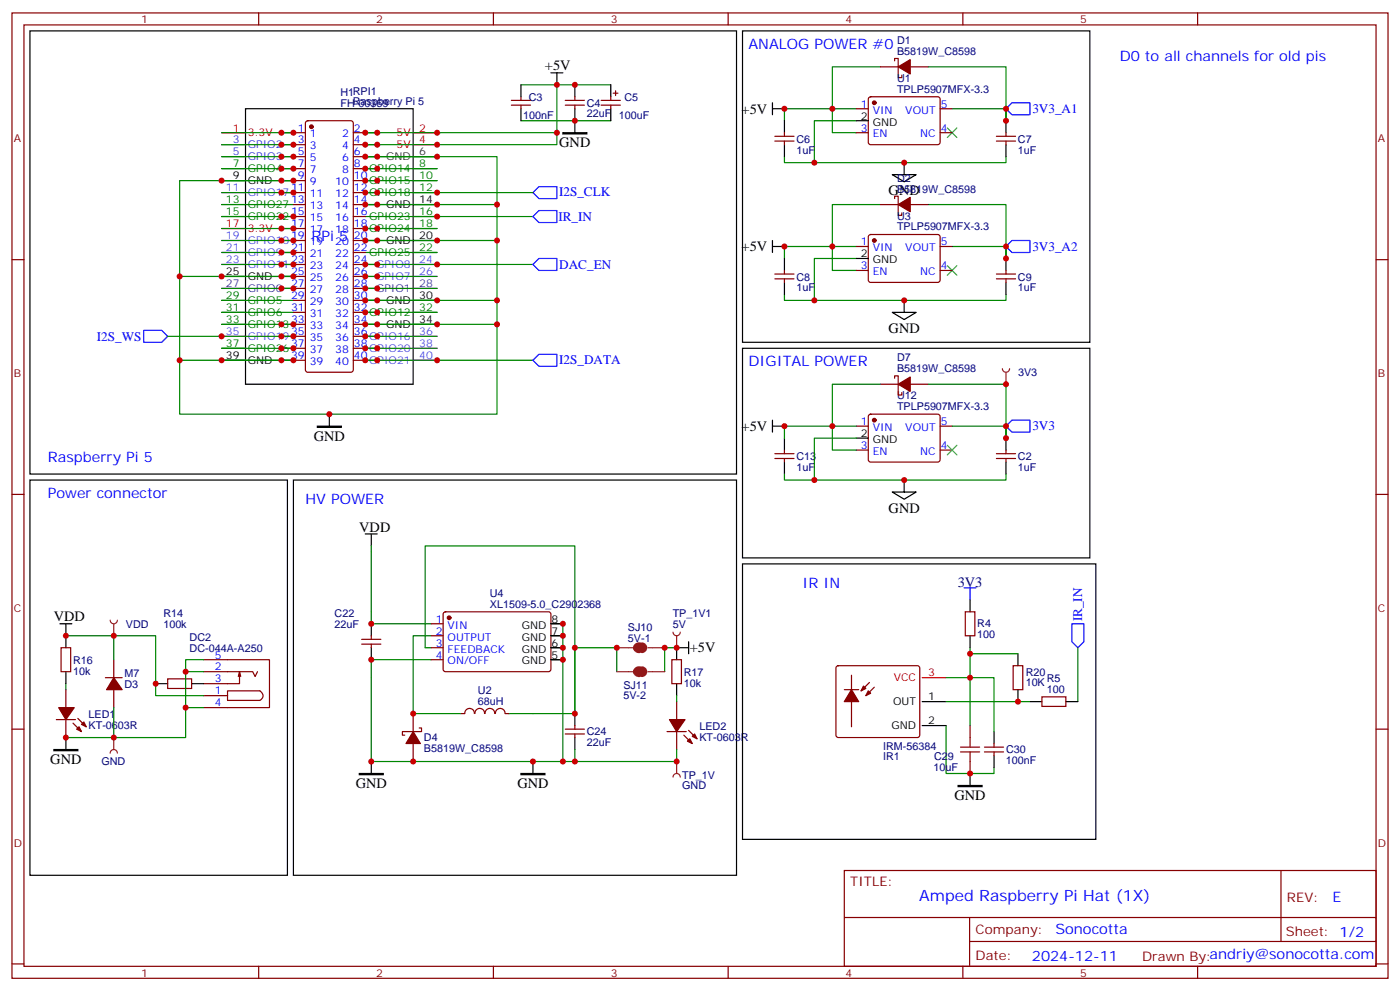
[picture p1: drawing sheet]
<svg xmlns="http://www.w3.org/2000/svg" width="412mm" height="292mm" viewBox="0 0 412 292" stroke-linecap="round" stroke-linejoin="round" font-family="sans-serif">
<g fill="none" stroke="#870000" stroke-width=".35">
<path d="M3.5 3.8h405.4v284.3h-405.4zM7.1 7.3h398.2v277.3h-398.2zM76.2 3.8v3.5M145.3 3.8v3.5M214.5 3.8v3.5M283.6 3.8v3.5M352.8 3.8v3.5M150.6 31h5.7M150.6 29.6h5.7M153.5 28.5v1.1M153.5 31v1M166.5 31h5.7"/>
<path d="M166.5 29.6h5.7M169.3 28.5v1.1M169.3 31v1M177.1 31h5.6M177.1 29.6h5.6M179.9 28.5v1.1M179.9 31v1M180.6 27.4h1.4M181.3 26.7v1.5M3.5 76.5h3.6M405.3 76.5h3.6M3.5 145.6h3.6"/>
<path d="M405.3 145.6h3.6M3.5 214.8h3.6M121.7 210.2v5.3M121.7 219v5.3M123.5 214.4h.7v1.1h-5.7v1h.7M405.3 214.8h3.6M248.7 256.4h156.6v28.2h-156.6zM377.3 256.4v20.9M248.7 270.2h156.5M285.6 277.3h119.6M285.6 270.2v14.2M3.5 283.9h3.6"/>
<path d="M76.2 284.6v3.5M145.3 284.6v3.5M214.5 284.6v3.5M283.6 284.6v3.5M352.8 284.6v3.5M405.3 283.9h3.6"/>
</g>
<g fill="none" stroke="#000" stroke-width=".35">
<path d="M8.8 9.1h208.2v130.5h-208.2zM72.3 32h49.4v81.2h-49.4zM153.5 25v3.5M153.5 32v3.6M162.3 21.4h3.5M164 21.4v3.6M169.3 25v3.5M169.3 32v7.1M179.9 25v3.5M179.9 32v3.6M65.3 53.2h7M121.7 60.3h7.1"/>
<path d="M121.7 70.8h7.1M65.3 81.4h7M121.7 88.5h7.1M121.7 95.5h7.1M65.3 106.1h7M97 122v3.5"/>
</g>
<path d="M157 56.7l1.7-1.7h5.3v3.5h-5.3zM42.3 97.3h5.3l1.8 1.8-1.8 1.7h-5.3z" fill="none" stroke="#00f" stroke-width=".35"/>
<path d="M65.3 39.1h7M121.7 39.1h7.1M121.7 42.6h7.1M65.3 67.3h7" fill="none" stroke="#f00" stroke-width=".35"/>
<path d="M65.3 42.6h7M65.3 46.1h7" fill="none" stroke="#06c" stroke-width=".35"/>
<path d="M121.7 46.1h7.1" fill="none" stroke="#333" stroke-width=".35"/>
<g fill="none" stroke="#060" stroke-width=".35">
<path d="M65.3 49.7h7M121.7 49.7h7.1M121.7 53.2h7.1M121.7 56.7h7.1M65.3 60.3h7M65.3 63.8h7M121.7 63.8h7.1M121.7 67.3h7.1M121.7 74.4h7.1M65.3 88.5h7M65.3 92h7M65.3 95.5h7"/>
<path d="M121.7 92h7.1M65.3 102.6h7"/>
</g>
<path d="M65.3 56.7h7M65.3 70.8h7M65.3 74.4h7M65.3 77.9h7M121.7 77.9h7.1M65.3 99.1h7M121.7 81.4h7.1M121.7 99.1h7.1M121.7 102.6h7.1M121.7 106.1h7.1" fill="none" stroke="#90f" stroke-width=".35"/>
<path d="M65.3 84.9h7M121.7 84.9h7.1" fill="none" stroke="#609" stroke-width=".35"/>
<g fill="none" stroke="#008700" stroke-width=".35">
<path d="M65.3 39.1h21.1M107.6 39.1h56.4M153.5 35.6h26.4M153.5 25h26.4M164 25v17.6h-56.4M65.3 53.2h21.1h-33.5v28.2h33.5h-21.1M65.3 56.7h21.1M65.3 49.7h21.1M65.3 46.1h21.1M65.3 42.6h21.1M107.6 56.7h49.4M128.8 46.1h-21.2h38.8v14.2"/>
<path d="M65.3 67.3h21.1M65.3 63.8h21.1M107.6 67.3h21.2M128.8 70.8h-21.2h38.8v17.7M128.8 60.3h-21.2h38.8v10.5M52.9 81.4v24.7h33.5h-21.1M65.3 95.5h21.1M65.3 84.9h21.1M107.6 81.4h21.2M107.6 99.1h21.2M128.8 95.5h-21.2h38.8v26.5h-93.5v-15.9M128.8 88.5h-21.2h38.8v7"/>
<path d="M65.3 102.6h21.1M107.6 106.1h49.4M107.6 102.6h21.2"/>
</g>
<path d="M165.8 39.1h7.1v.3h-7.1zM93.5 125.5h7v.4h-7z" fill="#000" stroke="#000" stroke-width=".35"/>
<path d="M121.7 215.5l2.1 3.5h-4.2z" fill="#870000" stroke="#870000" stroke-width=".35"/>
<path d="M198.3 186.2a1.06 1.06 0 0 0 1 1.1 1.06 1.06 0 0 0 1.1-1.1M199.3 187.3v3.5" fill="none" stroke="#8c2424" stroke-width=".35"/>
<circle cx="199.3" cy="190.8" r=".18" fill="#8c2424"/>
<path d="M86.4 141.4h130.6v116.4h-130.6zM107.6 157.3h3.5M109.4 157.3v3.5M109.4 183.7v3.6M109.4 190.8v3.5M202.8 190.8h-3.5v3.5M202.8 189v3.5M169.3 210.2v3.5M169.3 217.2v3.6M199.3 201.4v3.5M109.4 224.3v3.5M157 224.3v3.5" fill="none" stroke="#000" stroke-width=".35"/>
<path d="M109.4 160.8v1.8M109.4 183.7h17.6M125.2 190.8h1.8M127 194.3h-17.6v30h59.9v-3.5M127 187.3h-5.3v22.9h14.1M162.3 183.7h3.5v40.6M162.3 187.3h3.5M162.3 190.8h3.5M162.3 194.3h3.5M169.3 190.8v19.4h-19.4" fill="none" stroke="#008700" stroke-width=".35"/>
<path d="M105.8 227.8h7.1v.4h-7.1zM153.5 227.8h7v.4h-7z" fill="#000" stroke="#000" stroke-width=".35"/>
<g fill="none" stroke="#870000" stroke-width=".35">
<path d="M106.5 189.7h5.7M106.5 188.3h5.7M109.4 187.3v1M109.4 189.7v1.1M197.9 194.3h2.8v7.1h-2.8zM166.5 216.2h5.7M166.5 214.8h5.7M169.3 213.7v1.1M169.3 216.2v1M196.5 215.5h5.6M199.3 206.7v5.2M199.3 215.5v5.3"/>
<path d="M201.4 216.5l2.5 2.5M202.8 215.1l2.5 2.5"/>
</g>
<g fill="#870000" stroke="#870000" stroke-width=".35">
<path d="M202.5 218.3l.7-.7 .7 1.4z"/>
<path d="M203.9 216.9l.7-.7 .7 1.4z"/>
<path d="M197.2 211.9h4.6l-2.5 3.6z"/>
</g>
<path d="M198.3 228.9a1.06 1.06 0 0 1 1-1.1 1.06 1.06 0 0 1 1.1 1.1M199.3 224.3v3.5" fill="none" stroke="#8c2424" stroke-width=".35"/>
<circle cx="199.3" cy="224.3" r=".18" fill="#8c2424"/>
<path d="M109.4 162.6v21.1M125.2 190.8v-30h44.1v30h12.4v7M169.3 190.8v19.4M199.3 190.8h-3.5v7M199.3 204.9v1.8M199.3 220.8v3.5h-30" fill="none" stroke="#008700" stroke-width=".35"/>
<path d="M33.5 217.2v3.6M32.5 221.8a1.06 1.06 0 0 1 1-1 1.06 1.06 0 0 1 1.1 1" fill="none" stroke="#8c2424" stroke-width=".35"/>
<circle cx="33.5" cy="217.2" r=".18" fill="#8c2424"/>
<path d="M32.5 182.7a1.06 1.06 0 0 0 1 1 1.06 1.06 0 0 0 1.1-1M33.5 183.7v3.6" fill="none" stroke="#8c2424" stroke-width=".35"/>
<circle cx="33.5" cy="187.3" r=".18" fill="#8c2424"/>
<g fill="none" stroke="#008700" stroke-width=".35">
<path d="M259.3 19.7h-14.1v19.4h7M273.4 19.7h22.9v15.9M252.2 32h-21.1v3.6M252.2 35.6h-12.3v12.3M280.5 32h15.8v3.6M296.3 32v3.6M107.6 49.7h21.2M107.6 53.2h21.2M231.1 46.1v1.8h65.2v-1.8M65.3 70.8h21.1M65.3 74.4h21.1M65.3 77.9h21.1"/>
<path d="M107.6 77.9h49.4M252.2 76.1h-12.3v12.4M252.2 72.6h-21.1v3.5M259.3 60.3h-14.1v19.4h7M273.4 60.3h22.9v15.8M280.5 72.6h15.8v3.5M296.3 72.6v3.5M49.4 99.1h37M107.6 84.9h21.2M107.6 92h21.2M231.1 86.7v1.8h65.2v-1.8M259.3 113.2h-14.1v19.4h7"/>
<path d="M273.4 113.2h22.9v15.8M231.1 139.6v1.8h65.2v-1.8M252.2 129h-12.3v12.4M252.2 125.5h-21.1v3.5M280.5 125.5h15.8v3.5M296.3 125.5v3.5M19.4 187.3h14.1v7M19.4 201.4v1.7M33.5 208.4v8.8h-14.1"/>
</g>
<path d="M15.9 220.8h7v.3h-7z" fill="#000" stroke="#000" stroke-width=".35"/>
<g fill="none" stroke="#000" stroke-width=".35">
<path d="M218.7 9.1h102.3v91.7h-102.3zM227.5 32h3.6M227.5 30.3v3.5M231.1 35.6v3.5M252.2 35.6h3.6M296.3 35.6v3.5M231.1 42.6v3.5M262.8 51.4h7.1l-3.6 2.2zM266.3 47.9v3.5M296.3 42.6v3.5M227.5 70.8v3.6M227.5 72.6h3.6"/>
<path d="M231.1 76.1v3.6M252.2 76.1h3.6M296.3 76.1v3.6M231.1 83.2v3.5M262.8 92h7.1l-3.6 2.1zM266.3 88.5v3.5M296.3 83.2v3.5M218.7 102.6h102.3v61.7h-102.3zM227.5 123.8v3.5M227.5 125.5h3.6M231.1 129v3.6M231.1 136.1v3.5"/>
<path d="M252.2 129h3.6M296.3 129v3.6M296.3 136.1v3.5M8.8 141.4h75.9v116.4h-75.9zM262.8 144.9h7.1l-3.6 2.1zM266.3 141.4v3.5M17.6 183.7h3.6M19.4 183.7v7.1M19.4 197.8v3.6M162.3 183.7h3.5M162.3 194.3h3.5M162.3 190.8h3.5"/>
<path d="M162.3 187.3h3.5M19.4 217.2v3.6"/>
</g>
<g fill="#870000" stroke="#870000" stroke-width=".35">
<path d="M22.6 214.8l.7-.7 .7 1.4z"/>
<path d="M24 213.4l.7-.7 .7 1.4z"/>
<path d="M17.3 208.4h4.6l-2.5 3.5z"/>
<path d="M264.6 19.7l3.5-2.1v4.2z"/>
<path d="M264.6 60.3l3.5-2.2v4.3z"/>
<path d="M33.5 199.6l2.5 3.5h-4.6z"/>
<path d="M264.6 113.2l3.5-2.1v4.2z"/>
<circle cx="132.3" cy="182" r=".53"/>
<circle cx="257.5" cy="30.3" r=".53"/>
<circle cx="257.5" cy="70.8" r=".53"/>
<circle cx="257.5" cy="123.8" r=".53"/>
</g>
<g fill="none" stroke="#870000" stroke-width=".35">
<path d="M259.3 19.7h5.3M263.5 17.9v-.7h1.1v5.7h1v-.7M268.1 19.7h5.3M231.1 39.1v1M252.2 32h3.6M252.2 39.1h3.6M256 28.7l.5-.2 20 .1 .4 .6v13l-.7 .4-20-.1-.4-.6v-12.7zM276.9 32h3.6M276.9 39.1h3.6M296.3 39.1v1M228.2 41.6h5.7M228.2 40.1h5.7"/>
<path d="M231.1 41.6v1M263.5 58.5v-.7h1.1v5.6h1v-.7M293.5 41.6h5.7M293.5 40.1h5.7M296.3 41.6v1M231.1 79.7v1M252.2 72.6h3.6M252.2 79.7h3.6M256 69.3l.5-.2h20l.4 .7v13l-.7 .4-20-.1-.4-.6v-12.7zM259.3 60.3h5.3M268.1 60.3h5.3M276.9 72.6h3.6"/>
<path d="M276.9 79.7h3.6M296.3 79.7v1M228.2 82.1h5.7M228.2 80.7h5.7M231.1 82.1v1.1M293.5 82.1h5.7M293.5 80.7h5.7M296.3 82.1v1.1M259.3 113.2h5.3M263.5 111.4v-.7h1.1v5.6h1v-.7M268.1 113.2h5.3M228.2 135h5.7"/>
<path d="M228.2 133.6h5.7M231.1 132.6v1M231.1 135v1.1M252.2 125.5h3.6M252.2 132.6h3.6M256 122.2l.5-.2h20l.4 .7v13l-.7 .4-20-.1-.4-.6v-12.7zM276.9 125.5h3.6M276.9 132.6h3.6M293.5 135h5.7M293.5 133.6h5.7M296.3 132.6v1M296.3 135v1.1"/>
<path d="M18 190.8h2.8v7h-2.8zM31 199.6h5M33.5 194.3v5.3M127 183.7h3.5M127 187.3h3.5M127 190.8h3.5M127 194.3h3.5M130.8 180.4l.4-.2 30.6 .1 .5 .6-.1 16.5-.6 .4h-30.6l-.5-.7v-16.2zM16.6 211.9h5.6M19.4 203.1v5.3M19.4 211.9v5.3M21.5 213l2.5 2.5"/>
<path d="M22.9 211.6l2.5 2.5M33.5 203.1v5.3"/>
</g>
<path d="M279 37.7l2.9 2.8M281.9 37.7l-2.9 2.8M279 78.2l2.9 2.9M281.9 78.2l-2.9 2.9M279 131.2l2.9 2.8M281.9 131.2l-2.9 2.8" fill="none" stroke="#3c3" stroke-width=".35"/>
<path d="M298.1 30.3h5.3v3.5h-5.3l-1.8-1.8zM296.3 72.6l1.8-1.8h5.3v3.6h-5.3zM157 106.1l1.7-1.7h5.3v3.5h-5.3zM296.3 125.5l1.8-1.7h5.3v3.5h-5.3z" fill="none" stroke="#00f" stroke-width=".35"/>
<path d="M295.3 108.6a1.06 1.06 0 0 0 1 1 1.06 1.06 0 0 0 1.1-1M296.3 109.6v3.6" fill="none" stroke="#8c2424" stroke-width=".35"/>
<circle cx="296.3" cy="113.2" r=".18" fill="#8c2424"/>
<g fill="none" stroke="#008700" stroke-width=".35">
<path d="M82.9 39.1h3.5M107.6 39.1h3.5M82.9 56.7h3.5M82.9 53.2h3.5M82.9 49.7h3.5M82.9 46.1h3.5M82.9 42.6h3.5M107.6 56.7h3.5M107.6 53.2h3.5M107.6 49.7h3.5M107.6 46.1h3.5M107.6 42.6h3.5"/>
<path d="M65.3 60.3h21.1M82.9 77.9h3.5M82.9 74.4h3.5M82.9 70.8h3.5M82.9 67.3h3.5M82.9 63.8h3.5M107.6 74.4h21.2M107.6 77.9h3.5M107.6 70.8h3.5M107.6 67.3h3.5M107.6 63.8h49.4M107.6 60.3h3.5"/>
<path d="M65.3 92h21.1M65.3 88.5h21.1M82.9 99.1h3.5M82.9 95.5h3.5M82.9 84.9h3.5M82.9 81.4h3.5M107.6 99.1h3.5M107.6 95.5h3.5M107.6 84.9h3.5M107.6 81.4h3.5M107.6 88.5h3.5M107.6 92h3.5"/>
<path d="M82.9 106.1h3.5M82.9 102.6h3.5M107.6 106.1h3.5M107.6 102.6h3.5M278.7 213.7v14.1h14.1v-1.7"/>
</g>
<path d="M188.4 190.1a.76 .76 0 0 0-1.1 .7 .76 .76 0 0 0 1.1 .7M188.4 197.1a.76 .76 0 0 0-1.1 .7 .76 .76 0 0 0 1.1 .7M189.1 190.1a.71 .71 0 0 1 .7 .7 .71 .71 0 0 1-.7 .7M189.1 197.1a.71 .71 0 0 1 .7 .7 .71 .71 0 0 1-.7 .7" fill="none" stroke="#8c2424" stroke-width="1.8"/>
<path d="M181.7 190.8h4.9M181.7 197.8h4.9M187.3 190.8h2.5M187.3 197.8h2.5M190.9 190.8h4.9M190.9 197.8h4.9" fill="none" stroke="#8c2424" stroke-width=".35"/>
<g fill="none" stroke="#870000" stroke-width=".35">
<path d="M86.4 39.1h3.6M90.2 35.8l.5-.2h12.7l.5 .2 .2 .5v72.6l-.3 .5-.4 .2h-12.7l-.5-.2-.2-.5v-72.6zM104.1 39.1h3.5M86.4 42.6h3.6M86.4 46.1h3.6M86.4 49.7h3.6M86.4 53.2h3.6M86.4 56.7h3.6M104.1 42.6h3.5M104.1 46.1h3.5M104.1 49.7h3.5M104.1 53.2h3.5"/>
<path d="M104.1 56.7h3.5M86.4 60.3h3.6M86.4 63.8h3.6M86.4 67.3h3.6M86.4 77.9h3.6M86.4 70.8h3.6M86.4 74.4h3.6M104.1 60.3h3.5M104.1 63.8h3.5M104.1 67.3h3.5M104.1 77.9h3.5M104.1 70.8h3.5"/>
<path d="M104.1 74.4h3.5M86.4 99.1h3.6M86.4 95.5h3.6M86.4 92h3.6M86.4 88.5h3.6M86.4 84.9h3.6M86.4 81.4h3.6M104.1 99.1h3.5M104.1 95.5h3.5M104.1 92h3.5M104.1 88.5h3.5M104.1 84.9h3.5"/>
<path d="M104.1 81.4h3.5M86.4 106.1h3.6M86.4 102.6h3.6M104.1 106.1h3.5M104.1 102.6h3.5M139.7 210.2a1.41 1.41 0 0 0-1.4-1.5 1.41 1.41 0 0 0-1.4 1.5h-1.1M139.9 210.2a1.41 1.41 0 0 1 1.4-1.5 1.41 1.41 0 0 1 1.4 1.5M142.9 210.2a1.41 1.41 0 0 1 1.4-1.5 1.41 1.41 0 0 1 1.4 1.5M145.9 210.2a1.41 1.41 0 0 1 1.5-1.5 1.41 1.41 0 0 1 1.4 1.5M148.9 210.2h1"/>
</g>
<circle cx="91.7" cy="37.3" r=".53" fill="#870000" stroke="#870000" stroke-width=".35"/>
<path d="M246.5 196.3l.4-.2h23.3l.5 .2 .2 .5v19.7l-.2 .5-.5 .2h-23.3l-.5-.2-.2-.5v-19.7z" fill="#fff" stroke="#870000" stroke-width=".35"/>
<g fill="none" stroke="#000" stroke-width=".35">
<path d="M218.7 166.1h104.1v81.1h-104.1zM285.8 176.7v3.5M285.8 187.3v3.5M299.9 192.5v3.6M45.9 201.4h3.5M56.4 201.4h3.6M271.6 206.7h7.1M271.6 213.7h7.1M292.8 215.5v3.5M299.9 203.1v3.6M303.4 206.7h3.5M314 206.7h3.5"/>
<path d="M285.8 227.8v3.6M292.8 222.5v3.6"/>
</g>
<path d="M271.6 199.6h7.1" fill="none" stroke="#f00" stroke-width=".35"/>
<g fill="#870000" stroke="#870000" stroke-width=".35">
<path d="M250.8 203.1l2.1 3.6h-4.2z"/>
<path d="M255.8 203.5l.7 .7-1.4 .7z"/>
<path d="M254.4 202.1l.7 .7-1.5 .7z"/>
</g>
<g fill="none" stroke="#870000" stroke-width=".35">
<path d="M49.4 200h7v2.8h-7zM60 194.3h19.4v14.1h-19.4M60 197.8h14.4l.7 1.4 .7-1.4M70.6 197.8v3.6h-10.6M70.6 197.8l-.4 1.4M70.6 197.8l.3 1.4M250.8 198.9v15.2M284.3 180.2h2.9v7.1h-2.9zM298.4 196.1h2.9v7h-2.9zM60 204.9h7M67 203.5l9.7 .1a1.6 1.6 0 0 1 .5 2.1l-.6 .6h-9.6zM248.7 203.1h4.2"/>
<path d="M256.1 201l-2.5 2.5M257.5 202.4l-2.4 2.5M285.8 213.7v3.5M292.8 219v1.1M306.9 205.2h7.1v2.9h-7.1zM285.8 224.3v3.5M290 220.1h5.6M290 221.5h5.6M292.8 221.5v1"/>
</g>
<path d="M282.2 231.4h7.1v.3h-7.1z" fill="#000" stroke="#000" stroke-width=".35"/>
<path d="M33.5 187.3h12.4v17.6h14.1M54.7 197.8h5.3M60 194.3h-5.3v14.1M278.7 199.6h14.1v15.9M285.8 190.8v22.9M285.8 192.5h14.1M317.5 190.8v15.9M60 208.4h-5.3v8.8h-21.2M278.7 206.7h24.7" fill="none" stroke="#008700" stroke-width=".35"/>
<path d="M285.8 217.2v2.9M282.9 221.5h5.7M282.9 220.1h5.7M285.8 221.5v2.8" fill="none" stroke="#a10000" stroke-width=".35"/>
<path d="M157 63.8l1.7-1.8h5.3v3.5h-5.3zM158.7 76.1h5.3v3.6h-5.3l-1.7-1.8zM284 173.1h3.5M285.8 173.1v3.6M315.7 183.7h3.6v5.3l-1.8 1.8-1.8-1.8z" fill="none" stroke="#00f" stroke-width=".35"/>
<g fill="#c00">
<circle cx="169.3" cy="25" r=".88"/>
<circle cx="169.3" cy="35.6" r=".88"/>
<circle cx="164" cy="25" r=".88"/>
<circle cx="164" cy="39.1" r=".88"/>
<circle cx="128.8" cy="39.1" r=".88"/>
<circle cx="128.8" cy="42.6" r=".88"/>
<circle cx="111.1" cy="95.5" r=".88"/>
<circle cx="52.9" cy="106.1" r=".88"/>
<circle cx="128.8" cy="95.5" r=".88"/>
<circle cx="146.4" cy="95.5" r=".88"/>
<circle cx="97" cy="122" r=".88"/>
<circle cx="111.1" cy="88.5" r=".88"/>
<circle cx="128.8" cy="88.5" r=".88"/>
<circle cx="146.4" cy="88.5" r=".88"/>
<circle cx="111.1" cy="70.8" r=".88"/>
<circle cx="128.8" cy="70.8" r=".88"/>
<circle cx="146.4" cy="70.8" r=".88"/>
<circle cx="111.1" cy="60.3" r=".88"/>
<circle cx="128.8" cy="60.3" r=".88"/>
<circle cx="146.4" cy="60.3" r=".88"/>
<circle cx="111.1" cy="46.1" r=".88"/>
<circle cx="128.8" cy="46.1" r=".88"/>
<circle cx="82.9" cy="53.2" r=".88"/>
<circle cx="82.9" cy="81.4" r=".88"/>
<circle cx="65.3" cy="81.4" r=".88"/>
<circle cx="65.3" cy="53.2" r=".88"/>
<circle cx="52.9" cy="81.4" r=".88"/>
<circle cx="82.9" cy="106.1" r=".88"/>
<circle cx="65.3" cy="106.1" r=".88"/>
<circle cx="128.8" cy="106.1" r=".88"/>
<circle cx="128.8" cy="56.7" r=".88"/>
<circle cx="121.7" cy="224.3" r=".88"/>
<circle cx="121.7" cy="210.2" r=".88"/>
<circle cx="199.3" cy="224.3" r=".88"/>
<circle cx="199.3" cy="190.8" r=".88"/>
<circle cx="169.3" cy="210.2" r=".88"/>
<circle cx="157" cy="224.3" r=".88"/>
<circle cx="109.4" cy="224.3" r=".88"/>
<circle cx="165.8" cy="224.3" r=".88"/>
<circle cx="165.8" cy="187.3" r=".88"/>
<circle cx="165.8" cy="190.8" r=".88"/>
<circle cx="165.8" cy="194.3" r=".88"/>
<circle cx="109.4" cy="183.7" r=".88"/>
<circle cx="109.4" cy="194.3" r=".88"/>
<circle cx="169.3" cy="224.3" r=".88"/>
<circle cx="169.3" cy="190.8" r=".88"/>
<circle cx="19.4" cy="187.3" r=".88"/>
<circle cx="19.4" cy="217.2" r=".88"/>
<circle cx="165.8" cy="183.7" r=".88"/>
<circle cx="111.1" cy="81.4" r=".88"/>
<circle cx="245.2" cy="32" r=".88"/>
<circle cx="296.3" cy="32" r=".88"/>
<circle cx="296.3" cy="72.6" r=".88"/>
<circle cx="245.2" cy="72.6" r=".88"/>
<circle cx="266.3" cy="47.9" r=".88"/>
<circle cx="239.9" cy="47.9" r=".88"/>
<circle cx="266.3" cy="88.5" r=".88"/>
<circle cx="239.9" cy="88.5" r=".88"/>
<circle cx="296.3" cy="35.6" r=".88"/>
<circle cx="296.3" cy="76.1" r=".88"/>
<circle cx="231.1" cy="72.6" r=".88"/>
<circle cx="231.1" cy="32" r=".88"/>
<circle cx="33.5" cy="187.3" r=".88"/>
<circle cx="65.3" cy="99.1" r=".88"/>
<circle cx="33.5" cy="217.2" r=".88"/>
<circle cx="231.1" cy="125.5" r=".88"/>
<circle cx="296.3" cy="129" r=".88"/>
<circle cx="239.9" cy="141.4" r=".88"/>
<circle cx="266.3" cy="141.4" r=".88"/>
<circle cx="296.3" cy="125.5" r=".88"/>
<circle cx="245.2" cy="125.5" r=".88"/>
<circle cx="296.3" cy="113.2" r=".88"/>
<circle cx="82.9" cy="102.6" r=".88"/>
<circle cx="82.9" cy="99.1" r=".88"/>
<circle cx="82.9" cy="95.5" r=".88"/>
<circle cx="82.9" cy="84.9" r=".88"/>
<circle cx="82.9" cy="77.9" r=".88"/>
<circle cx="82.9" cy="74.4" r=".88"/>
<circle cx="82.9" cy="70.8" r=".88"/>
<circle cx="82.9" cy="67.3" r=".88"/>
<circle cx="82.9" cy="63.8" r=".88"/>
<circle cx="82.9" cy="56.7" r=".88"/>
<circle cx="82.9" cy="49.7" r=".88"/>
<circle cx="82.9" cy="46.1" r=".88"/>
<circle cx="82.9" cy="42.6" r=".88"/>
<circle cx="82.9" cy="39.1" r=".88"/>
<circle cx="111.1" cy="39.1" r=".88"/>
<circle cx="111.1" cy="42.6" r=".88"/>
<circle cx="111.1" cy="49.7" r=".88"/>
<circle cx="111.1" cy="53.2" r=".88"/>
<circle cx="111.1" cy="56.7" r=".88"/>
<circle cx="111.1" cy="67.3" r=".88"/>
<circle cx="111.1" cy="84.9" r=".88"/>
<circle cx="111.1" cy="92" r=".88"/>
<circle cx="111.1" cy="99.1" r=".88"/>
<circle cx="111.1" cy="102.6" r=".88"/>
<circle cx="111.1" cy="106.1" r=".88"/>
<circle cx="86.4" cy="106.1" r=".88"/>
<circle cx="86.4" cy="102.6" r=".88"/>
<circle cx="86.4" cy="99.1" r=".88"/>
<circle cx="86.4" cy="95.5" r=".88"/>
<circle cx="86.4" cy="84.9" r=".88"/>
<circle cx="86.4" cy="81.4" r=".88"/>
<circle cx="86.4" cy="53.2" r=".88"/>
<circle cx="86.4" cy="77.9" r=".88"/>
<circle cx="86.4" cy="74.4" r=".88"/>
<circle cx="86.4" cy="70.8" r=".88"/>
<circle cx="86.4" cy="67.3" r=".88"/>
<circle cx="86.4" cy="63.8" r=".88"/>
<circle cx="86.4" cy="56.7" r=".88"/>
<circle cx="86.4" cy="49.7" r=".88"/>
<circle cx="86.4" cy="46.1" r=".88"/>
<circle cx="86.4" cy="42.6" r=".88"/>
<circle cx="86.4" cy="39.1" r=".88"/>
<circle cx="107.6" cy="39.1" r=".88"/>
<circle cx="107.6" cy="42.6" r=".88"/>
<circle cx="107.6" cy="46.1" r=".88"/>
<circle cx="107.6" cy="49.7" r=".88"/>
<circle cx="107.6" cy="53.2" r=".88"/>
<circle cx="107.6" cy="56.7" r=".88"/>
<circle cx="107.6" cy="60.3" r=".88"/>
<circle cx="107.6" cy="67.3" r=".88"/>
<circle cx="107.6" cy="70.8" r=".88"/>
<circle cx="107.6" cy="77.9" r=".88"/>
<circle cx="107.6" cy="81.4" r=".88"/>
<circle cx="107.6" cy="84.9" r=".88"/>
<circle cx="107.6" cy="88.5" r=".88"/>
<circle cx="107.6" cy="92" r=".88"/>
<circle cx="107.6" cy="95.5" r=".88"/>
<circle cx="107.6" cy="99.1" r=".88"/>
<circle cx="107.6" cy="102.6" r=".88"/>
<circle cx="107.6" cy="106.1" r=".88"/>
<circle cx="181.7" cy="190.8" r=".88"/>
<circle cx="195.8" cy="190.8" r=".88"/>
<circle cx="285.8" cy="227.8" r=".88"/>
<circle cx="285.8" cy="199.6" r=".88"/>
<circle cx="299.9" cy="206.7" r=".88"/>
<circle cx="285.8" cy="192.5" r=".88"/>
<circle cx="128.8" cy="63.8" r=".88"/>
<circle cx="45.9" cy="201.4" r=".88"/>
<circle cx="54.7" cy="208.4" r=".88"/>
<circle cx="54.7" cy="197.8" r=".88"/>
<circle cx="111.1" cy="77.9" r=".88"/>
<circle cx="128.8" cy="77.9" r=".88"/>
</g>
<text font-size="4.6" fill="#00f" x="270.8" y="265.4">Amped Raspberry Pi Hat (1X)</text>
<g font-size="4.2" fill="#00f">
<text x="220.5" y="14.4">ANALOG POWER #0</text>
<text x="329.8" y="17.9">D0 to all channels for old pis</text>
<text x="91.7" y="70.8">RPi 5</text>
<text x="220.5" y="107.9">DIGITAL POWER</text>
<text x="14.1" y="136.1">Raspberry Pi 5</text>
<text x="14.1" y="146.7">Power connector</text>
<text x="90" y="148.4">HV POWER</text>
<text x="236.4" y="173.1">IR IN</text>
<text x="392.5" y="265.7">E</text>
<text x="310.9" y="275.2">Sonocotta</text>
<text x="304" y="283">2024-12-11</text>
</g>
<g font-size="4.2">
<text x="160.5" y="20.7">+5V</text>
<text x="218.5" y="33.5">+5V</text>
<text x="164.7" y="43.4">GND</text>
<text x="261.8" y="57.5">GND</text>
<text x="218.5" y="74">+5V</text>
<text x="261.8" y="98.1">GND</text>
<text x="92.4" y="129.8">GND</text>
<text x="218.5" y="127">+5V</text>
<text x="261.8" y="151">GND</text>
<text x="105.8" y="156.6">VDD</text>
<text x="15.9" y="183">VDD</text>
<text x="203.2" y="192.2">+5V</text>
<text x="14.8" y="225">GND</text>
<text x="104.8" y="232.1">GND</text>
<text x="152.4" y="232.1">GND</text>
<text x="281.2" y="235.6">GND</text>
</g>
<text font-size="4.2" fill="#000080" x="282.1" y="172.8">3V3</text>
<g font-size="3.9" fill="#00f">
<text x="304.1" y="33.3">3V3_A1</text>
<text x="164.7" y="57.8">I2S_CLK</text>
<text x="164.5" y="65">IR_IN</text>
<text x="304.1" y="73.9">3V3_A2</text>
<text x="164.7" y="79.1">DAC_EN</text>
<text x="28.6" y="100.5">I2S_WS</text>
<text x="164.7" y="107.3">I2S_DATA</text>
<text x="304.1" y="126.5">3V3</text>
<text x="318.8" y="183" transform="rotate(-90 318.8 183)">IR_IN</text>
</g>
<g font-size="3.9" fill="#800">
<text x="250.5" y="261">TITLE:</text>
<text x="379.1" y="265.7">REV:</text>
<text x="287.4" y="275.2">Company:</text>
<text x="378.7" y="275.8">Sheet: 1/2</text>
<text x="287.4" y="282.9">Date:</text>
<text x="336.4" y="282.9">Drawn By:andriy@sonocotta.com</text>
</g>
<g font-size="3.2" fill="#800">
<text x="41.6" y="6.8">1</text>
<text x="110.8" y="6.8">2</text>
<text x="179.9" y="6.8">3</text>
<text x="249.1" y="6.8">4</text>
<text x="318.2" y="6.8">5</text>
<text x="4.1" y="41.9">A</text>
<text x="405.9" y="41.9">A</text>
<text x="4.1" y="111.1">B</text>
<text x="405.9" y="111.1">B</text>
<text x="4.1" y="180.2">C</text>
<text x="405.9" y="180.2">C</text>
<text x="4.1" y="249.3">D</text>
<text x="405.9" y="249.3">D</text>
<text x="41.6" y="287.6">1</text>
<text x="110.8" y="287.6">2</text>
<text x="179.9" y="287.6">3</text>
<text x="249.1" y="287.6">4</text>
<text x="318.2" y="287.6">5</text>
</g>
<g font-size="3.2" fill="#000080">
<text x="264.2" y="16.2">B5819W_C8598</text>
<text x="264.2" y="13">D1</text>
<text x="100.3" y="28.3">H1RPI1</text>
<text x="155.7" y="29.7">C3</text>
<text x="184" y="29.7">C5</text>
<text x="264.2" y="27.3">TPLP5907MFX-3.3</text>
<text x="264.2" y="24.1">U1</text>
<text x="100.3" y="31.4">FH-00369</text>
<text x="103.9" y="30.9">Raspberry Pi 5</text>
<text x="154.1" y="34.9">100nF</text>
<text x="172.9" y="34.6">22uF</text>
<text x="172.9" y="31.4">C4</text>
<text x="182.3" y="34.9">100uF</text>
<text x="234.6" y="45.3">1uF</text>
<text x="234.6" y="42.1">C6</text>
<text x="299.9" y="45.3">1uF</text>
<text x="299.9" y="42.1">C7</text>
<text x="264.2" y="53.6">D2</text>
<text x="264.2" y="56.7">B5819W_C8598</text>
<text x="264.2" y="64.7">U3</text>
<text x="264.2" y="67.8">TPLP5907MFX-3.3</text>
<text x="234.6" y="82.7">C8</text>
<text x="299.9" y="82.7">C9</text>
<text x="234.6" y="85.8">1uF</text>
<text x="299.9" y="85.8">1uF</text>
<text x="264.2" y="106.5">D7</text>
<text x="264.2" y="109.6">B5819W_C8598</text>
<text x="299.9" y="110.8">3V3</text>
<text x="264.2" y="117.6">U12</text>
<text x="264.2" y="120.8">TPLP5907MFX-3.3</text>
<text x="234.6" y="135.6">C13</text>
<text x="299.9" y="135.6">C2</text>
<text x="234.6" y="138.7">1uF</text>
<text x="299.9" y="138.7">1uF</text>
<text x="144.3" y="179.1">XL1509-5.0_C2902368</text>
<text x="144.3" y="176">U4</text>
<text x="37.1" y="184.9">VDD</text>
<text x="48.1" y="184.9">100k</text>
<text x="48.1" y="181.7">R14</text>
<text x="98.6" y="184.9">22uF</text>
<text x="98.6" y="181.7">C22</text>
<text x="185" y="185.9">SJ10</text>
<text x="198.2" y="184.8">5V</text>
<text x="198.2" y="181.6">TP_1V1</text>
<text x="287.9" y="184.8">R4</text>
<text x="55.9" y="191.9">DC-044A-A250</text>
<text x="55.9" y="188.8">DC2</text>
<text x="185" y="189">5V-1</text>
<text x="287.9" y="188">100</text>
<text x="21.5" y="195.4">R16</text>
<text x="21.5" y="198.7">10k</text>
<text x="36.7" y="199.5">M7</text>
<text x="36.7" y="202.7">D3</text>
<text x="183.6" y="202.9">SJ11</text>
<text x="201.4" y="202.3">10k</text>
<text x="201.4" y="199">R17</text>
<text x="302.1" y="202.2">10K</text>
<text x="302.1" y="199">R20</text>
<text x="308.3" y="201">R5</text>
<text x="140.8" y="207.6">68uH</text>
<text x="140.8" y="204.4">U2</text>
<text x="183.6" y="206">5V-2</text>
<text x="308.3" y="204.2">100</text>
<text x="26.1" y="214.6">KT-0603R</text>
<text x="26.1" y="211.4">LED1</text>
<text x="206" y="214.9">LED2</text>
<text x="124.9" y="221.5">B5819W_C8598</text>
<text x="124.9" y="218.4">D4</text>
<text x="172.9" y="219.8">22uF</text>
<text x="172.9" y="216.6">C24</text>
<text x="206" y="218.2">KT-0603R</text>
<text x="260.2" y="220.8">IRM-56384</text>
<text x="296.3" y="221.9">C30</text>
<text x="29.9" y="225.4">GND</text>
<text x="260.2" y="224">IR1</text>
<text x="274.9" y="227.2">10uF</text>
<text x="275.1" y="224">C29</text>
<text x="296.3" y="225.1">100nF</text>
<text x="201" y="232.5">GND</text>
<text x="201" y="229.3">TP_1V</text>
</g>
<g font-size="3.2" fill="#00f">
<text x="253.6" y="31.7">1</text>
<text x="257.1" y="33.4">VIN</text>
<text x="266.7" y="33.4">VOUT</text>
<text x="277.1" y="31.7">5</text>
<text x="87.8" y="38.7">1</text>
<text x="91.3" y="40.5">1</text>
<text x="100.7" y="40.5">2</text>
<text x="104.2" y="38.7">2</text>
<text x="253.6" y="38.7">3</text>
<text x="257.1" y="40.5">EN</text>
<text x="271" y="40.5">NC</text>
<text x="277.1" y="38.7">4</text>
<text x="87.8" y="42.3">3</text>
<text x="87.8" y="45.8">5</text>
<text x="91.3" y="44">3</text>
<text x="91.3" y="47.6">5</text>
<text x="100.7" y="47.6">6</text>
<text x="100.7" y="44">4</text>
<text x="104.2" y="45.8">6</text>
<text x="104.2" y="42.3">4</text>
<text x="87.8" y="49.3">7</text>
<text x="87.8" y="52.8">9</text>
<text x="91.3" y="51.1">7</text>
<text x="100.7" y="51.1">8</text>
<text x="104.2" y="52.8">10</text>
<text x="104.2" y="49.3">8</text>
<text x="85.7" y="56.4">11</text>
<text x="85.7" y="59.9">13</text>
<text x="91.3" y="54.6">9</text>
<text x="91.3" y="58.1">11</text>
<text x="98.7" y="58.1">12</text>
<text x="98.7" y="54.6">10</text>
<text x="104.2" y="59.9">14</text>
<text x="104.2" y="56.4">12</text>
<text x="85.7" y="63.4">15</text>
<text x="91.3" y="61.7">13</text>
<text x="91.3" y="65.2">15</text>
<text x="98.7" y="65.2">16</text>
<text x="98.7" y="61.7">14</text>
<text x="104.2" y="63.4">16</text>
<text x="85.7" y="67">17</text>
<text x="85.7" y="70.5">19</text>
<text x="91.3" y="68.7">17</text>
<text x="98.7" y="68.7">18</text>
<text x="104.2" y="70.5">20</text>
<text x="104.2" y="67">18</text>
<text x="85.7" y="74">21</text>
<text x="85.7" y="77.5">23</text>
<text x="91.3" y="72.2">19</text>
<text x="91.3" y="75.8">21</text>
<text x="98.7" y="75.8">22</text>
<text x="98.7" y="72.2">20</text>
<text x="104.2" y="77.5">24</text>
<text x="104.2" y="74">22</text>
<text x="253.6" y="72.2">1</text>
<text x="257.1" y="74">VIN</text>
<text x="266.7" y="74">VOUT</text>
<text x="277.1" y="72.2">5</text>
<text x="85.7" y="81.1">25</text>
<text x="91.3" y="79.3">23</text>
<text x="91.3" y="82.8">25</text>
<text x="98.7" y="82.8">26</text>
<text x="98.7" y="79.3">24</text>
<text x="104.2" y="81.1">26</text>
<text x="253.6" y="79.3">3</text>
<text x="257.1" y="81.1">EN</text>
<text x="271" y="81.1">NC</text>
<text x="277.1" y="79.3">4</text>
<text x="85.7" y="84.6">27</text>
<text x="85.7" y="88.1">29</text>
<text x="91.3" y="86.4">27</text>
<text x="91.3" y="89.9">29</text>
<text x="98.7" y="89.9">30</text>
<text x="98.7" y="86.4">28</text>
<text x="104.2" y="88.1">30</text>
<text x="104.2" y="84.6">28</text>
<text x="85.7" y="91.7">31</text>
<text x="85.7" y="95.2">33</text>
<text x="91.3" y="93.4">31</text>
<text x="98.7" y="93.4">32</text>
<text x="104.2" y="95.2">34</text>
<text x="104.2" y="91.7">32</text>
<text x="85.7" y="98.7">35</text>
<text x="91.3" y="96.9">33</text>
<text x="91.3" y="100.5">35</text>
<text x="98.7" y="100.5">36</text>
<text x="98.7" y="96.9">34</text>
<text x="104.2" y="98.7">36</text>
<text x="85.7" y="102.2">37</text>
<text x="85.7" y="105.8">39</text>
<text x="91.3" y="104">37</text>
<text x="91.3" y="107.5">39</text>
<text x="98.7" y="107.5">40</text>
<text x="98.7" y="104">38</text>
<text x="104.2" y="105.8">40</text>
<text x="104.2" y="102.2">38</text>
<text x="253.6" y="125.2">1</text>
<text x="277.1" y="125.2">5</text>
<text x="257.1" y="126.9">VIN</text>
<text x="266.7" y="126.9">VOUT</text>
<text x="253.6" y="132.2">3</text>
<text x="257.1" y="134">EN</text>
<text x="271" y="134">NC</text>
<text x="277.1" y="132.2">4</text>
<text x="128.3" y="183.4">1</text>
<text x="131.8" y="185.1">VIN</text>
<text x="128.3" y="186.9">2</text>
<text x="128.3" y="190.4">3</text>
<text x="131.8" y="188.7">OUTPUT</text>
<text x="63.2" y="194">5</text>
<text x="63.2" y="197.5">2</text>
<text x="128.3" y="194">4</text>
<text x="131.8" y="192.2">FEEDBACK</text>
<text x="131.8" y="195.7">ON/OFF</text>
<text x="63.2" y="201">3</text>
<text x="63.2" y="208.1">4</text>
<text x="63.2" y="204.5">1</text>
</g>
<g font-size="3.2">
<text x="253.6" y="35.2">2</text>
<text x="257.1" y="37">GND</text>
<text x="68.5" y="52.8">9</text>
<text x="73" y="54.3">GND</text>
<text x="123.5" y="59.9">14</text>
<text x="113.7" y="61.3">GND</text>
<text x="113.7" y="71.9">GND</text>
<text x="123.5" y="70.5">20</text>
<text x="253.6" y="75.8">2</text>
<text x="257.1" y="77.5">GND</text>
<text x="66.5" y="81.1">25</text>
<text x="73" y="82.5">GND</text>
<text x="113.7" y="89.5">GND</text>
<text x="123.5" y="88.1">30</text>
<text x="123.5" y="95.2">34</text>
<text x="113.7" y="96.6">GND</text>
<text x="66.5" y="105.8">39</text>
<text x="73" y="107.2">GND</text>
<text x="253.6" y="128.7">2</text>
<text x="257.1" y="130.5">GND</text>
<text x="153.7" y="185.1">GND</text>
<text x="162.5" y="183.4">8</text>
<text x="153.7" y="188.7">GND</text>
<text x="162.5" y="190.4">6</text>
<text x="162.5" y="186.9">7</text>
<text x="153.7" y="195.7">GND</text>
<text x="153.7" y="192.2">GND</text>
<text x="162.5" y="194">5</text>
<text x="263.1" y="207.7">OUT</text>
<text x="273.4" y="206.3">1</text>
<text x="262.6" y="214.8">GND</text>
<text x="273.4" y="213.4">2</text>
</g>
<g font-size="3.2" fill="#f00">
<text x="68.5" y="38.7">1</text>
<text x="73" y="40.1">3.3V</text>
<text x="116.8" y="40.1">5V</text>
<text x="123.5" y="38.7">2</text>
<text x="116.8" y="43.7">5V</text>
<text x="123.5" y="42.3">4</text>
<text x="66.5" y="67">17</text>
<text x="73" y="68.4">3.3V</text>
<text x="263.3" y="200.7">VCC</text>
<text x="273.4" y="199.2">3</text>
</g>
<g font-size="3.2" fill="#06c">
<text x="68.5" y="42.3">3</text>
<text x="68.5" y="45.8">5</text>
<text x="73" y="43.7">GPIO2</text>
<text x="73" y="47.2">GPIO3</text>
</g>
<g font-size="3.2" fill="#333">
<text x="113.7" y="47.2">GND</text>
<text x="123.5" y="45.8">6</text>
</g>
<g font-size="3.2" fill="#060">
<text x="68.5" y="49.3">7</text>
<text x="73" y="50.7">GPIO4</text>
<text x="108.8" y="50.7">GPIO14</text>
<text x="123.5" y="49.3">8</text>
<text x="123.5" y="52.8">10</text>
<text x="66.5" y="59.9">13</text>
<text x="108.8" y="54.3">GPIO15</text>
<text x="108.8" y="57.8">GPIO18</text>
<text x="123.5" y="56.4">12</text>
<text x="66.5" y="63.4">15</text>
<text x="73" y="61.3">GPIO27</text>
<text x="73" y="64.8">GPIO22</text>
<text x="108.8" y="64.8">GPIO23</text>
<text x="123.5" y="63.4">16</text>
<text x="108.8" y="68.4">GPIO24</text>
<text x="123.5" y="67">18</text>
<text x="108.8" y="75.4">GPIO25</text>
<text x="123.5" y="74">22</text>
<text x="66.5" y="88.1">29</text>
<text x="73" y="89.5">GPIO5</text>
<text x="66.5" y="91.7">31</text>
<text x="66.5" y="95.2">33</text>
<text x="73" y="93.1">GPIO6</text>
<text x="108.8" y="93.1">GPIO12</text>
<text x="123.5" y="91.7">32</text>
<text x="73" y="96.6">GPIO13</text>
<text x="66.5" y="102.2">37</text>
<text x="73" y="103.6">GPIO26</text>
</g>
<g font-size="3.2" fill="#90f">
<text x="66.5" y="56.4">11</text>
<text x="73" y="57.8">GPIO17</text>
<text x="66.5" y="70.5">19</text>
<text x="73" y="71.9">GPIO10</text>
<text x="66.5" y="74">21</text>
<text x="66.5" y="77.5">23</text>
<text x="73" y="75.4">GPIO9</text>
<text x="123.5" y="77.5">24</text>
<text x="73" y="79">GPIO11</text>
<text x="110.8" y="79">GPIO8</text>
<text x="110.8" y="82.5">GPIO7</text>
<text x="123.5" y="81.1">26</text>
<text x="66.5" y="98.7">35</text>
<text x="73" y="100.1">GPIO19</text>
<text x="108.8" y="100.1">GPIO16</text>
<text x="123.5" y="98.7">36</text>
<text x="108.8" y="103.6">GPIO20</text>
<text x="108.8" y="107.2">GPIO21</text>
<text x="123.5" y="102.2">38</text>
<text x="123.5" y="105.8">40</text>
</g>
<g font-size="3.2" fill="#609">
<text x="66.5" y="84.6">27</text>
<text x="73" y="86">GPIO0</text>
<text x="110.8" y="86">GPIO1</text>
<text x="123.5" y="84.6">28</text>
</g>
</svg>
